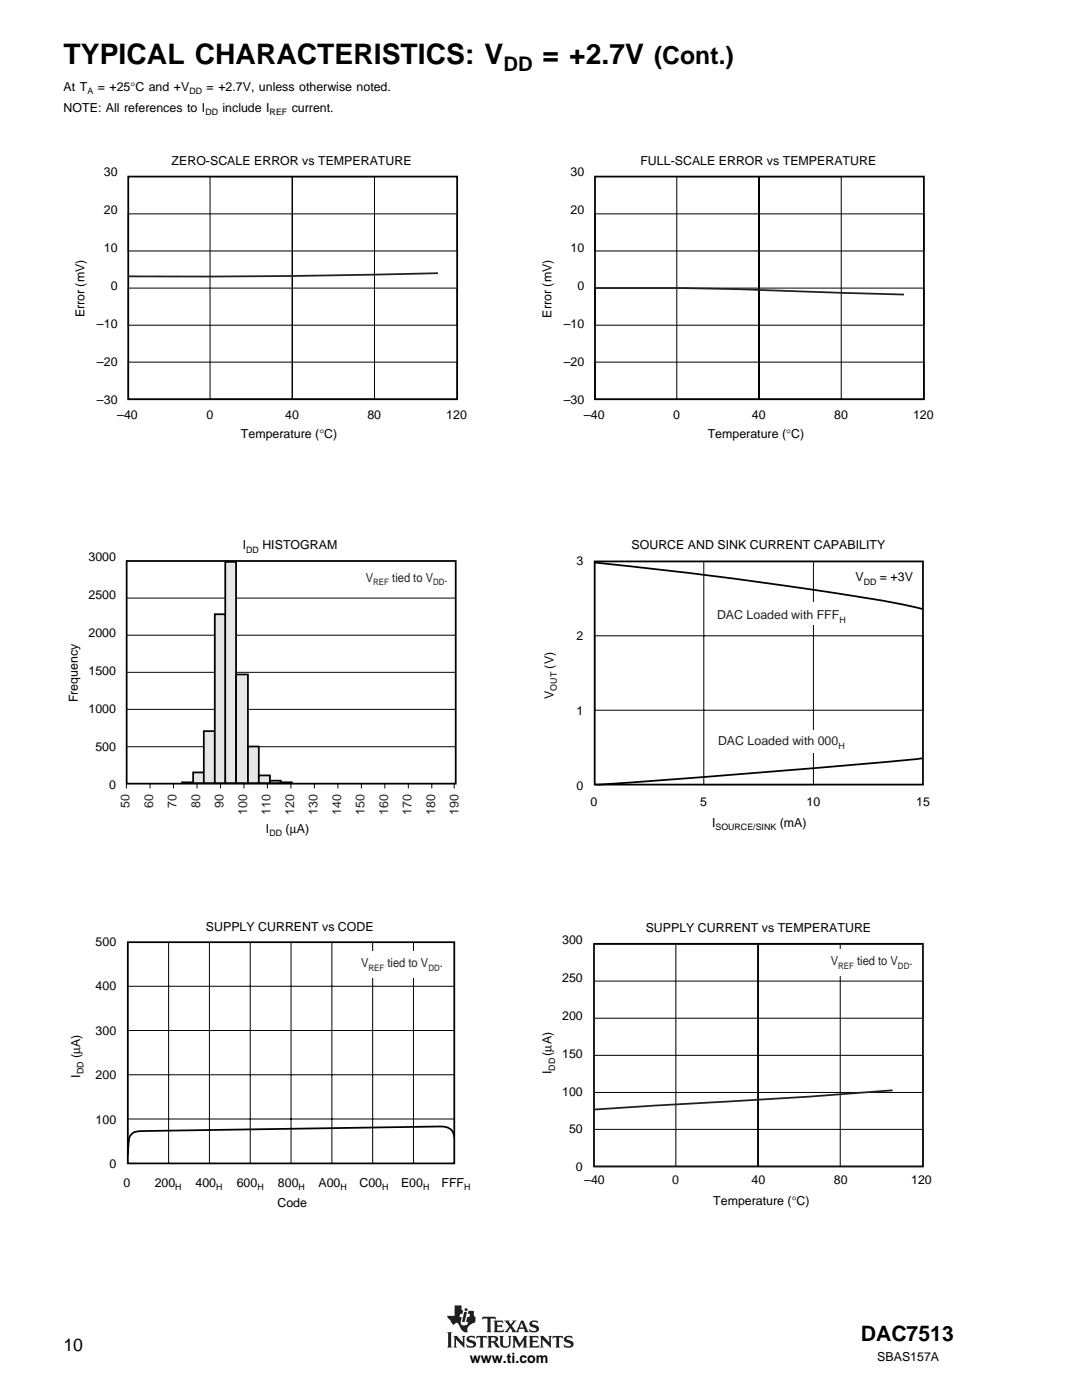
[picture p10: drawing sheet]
<svg xmlns="http://www.w3.org/2000/svg" width="216mm" height="279mm" viewBox="0 0 216 279" stroke-linecap="round" stroke-linejoin="round" font-family="sans-serif">
<g fill="#231f20">
<path d="M90.7 260.5h1.4v.9l.3 .1-.1 .7h-.5l-.1 .6h.4l-.2 1a.56 .56 0 0 0 .5 .7l.8-.1 .2-.6h-.4l.2-1h.4l.2-.6h-.5l.2-.6 1.1 .1-.1 .7 .4 .4v.7a.5 .5 0 0 1-.6 .6l-1 .8v.7a.2 .2 0 0 1 0 .2 .2 .2 0 0 1-.2 .1 2 2 0 0 1-1.6-1.6 .44 .44 0 0 0-.4-.3 .44 .44 0 0 0-.4 .3h-.3l-.2-.1-.9-1.3-.1-.3h1.5z" fill-rule="evenodd"/>
<path d="M92.6 261.8h.6l-.5 2h-.5z" fill-rule="evenodd"/>
<path d="M105.8 263.8l.4-.2 1-.1 .2 .6-.6-.3-.6 .1a.34 .34 0 0 0 0 .4 .34 .34 0 0 0 .4 .1 .77 .77 0 0 1 .9 .4 .77 .77 0 0 1-.2 .9l-.5 .2h-1l-.3-.7 .6 .4h.5a.36 .36 0 0 0 .4-.4 .36 .36 0 0 0-.5-.2 .75 .75 0 0 1-.7-.4 .75 .75 0 0 1 0-.8z" fill-rule="evenodd"/>
<path d="M98.5 263.5h1.8l.1 .6-.4-.3-.8 .1v.6h.8l.2-.2v.7l-.3-.2h-.7v.7l1 .1 .3-.3-.1 .6h-1.9l.2-.4v-1.6z" fill-rule="evenodd"/>
<path d="M96.3 262.8h2.5l.2 .6-.5-.3-.6 .1v2.4l.2 .3h-1l.2-.3v-2.4l-.7-.1-.4 .3z" fill-rule="evenodd"/>
<path d="M100.6 263.5h1.1l-.1 .3 .3 .5 .5-.6-.2-.2h.9l-1 1.1 .9 1.1 1-2.2h.4l.9 2.1 .3 .3h-1l.1-.2-.1-.5h-1l-.2 .5 .2 .2h-1.5l.1-.3-.4-.6-.4 .7 .1 .2h-.9l1-1.2z" fill-rule="evenodd"/>
<circle cx="93" cy="261.4" r=".31"/>
</g>
<path d="M104.1 264l.4 .9h-.8z" fill="#fff"/>
<g fill="#231f20">
<path d="M89.2 265.9h1l-.2 .2v2.6l.2 .2h-1l.2-.2v-2.6z" fill-rule="evenodd"/>
<path d="M90.5 266.6h.6l1.3 1.3-.1-1-.2-.3h.8l-.2 .3v2.1l-1.7-1.7v1.4l.2 .2h-.7l.2-.2v-1.8z" fill-rule="evenodd"/>
<path d="M99.6 266.6h.9l-.2 .3v1.4l.2 .3 .3 .1 .5-.1 .3-.3v-1.4l-.2-.3h.7l-.2 .3v1.3a1.05 1.05 0 0 1-1.1 .8 1.05 1.05 0 0 1-1-.8v-1.3z" fill-rule="evenodd"/>
<path d="M95.1 266.6h2l.1 .6-.4-.3-.4 .1v1.7l.2 .2h-1l.2-.3v-1.6l-.5-.1-.3 .3z" fill-rule="evenodd"/>
<path d="M93.3 266.8l.4-.2h1l.1 .5-.8-.2a.28 .28 0 0 0-.4 .1 .28 .28 0 0 0 .3 .4 .94 .94 0 0 1 1.1 1.1l-.6 .4-1.2 .1-.2-.7 .8 .4 .6-.1a.65 .65 0 0 0-.8-.7 .63 .63 0 0 1-.5-.4 .63 .63 0 0 1 .2-.7z" fill-rule="evenodd"/>
<path d="M102.2 266.6h.8l.7 1.5 .9-1.5h.6l-.2 .3v1.8l.3 .2h-1l.2-.2v-1.2l-.9 1.5-.9-1.6v1.2l.2 .3h-.7l.2-.3v-1.6z" fill-rule="evenodd"/>
<path d="M107.7 266.6h.7l1.2 1.3v-1l-.2-.3h.7l-.2 .3v2.1l-1.6-1.7v1.4l.2 .2h-.8l.2-.2v-1.8z" fill-rule="evenodd"/>
<path d="M105.5 266.6h1.8l.2 .6-.5-.3-.7 .1v.6h.7l.2-.2v.6l-.2-.1h-.7v.7l.9 .1 .4-.3-.1 .5h-2l.2-.2v-1.8z" fill-rule="evenodd"/>
<path d="M110.3 266.6h2l.1 .6-.3-.3-.5 .1v1.7l.2 .2h-1l.2-.2v-1.7l-.4-.1-.5 .3z" fill-rule="evenodd"/>
<path d="M112.7 266.8a1.44 1.44 0 0 1 1.3-.1l.1-.1 .2 .5-.4-.2a.51 .51 0 0 0-.8 .3l.1 .1a1.26 1.26 0 0 1 1.3 .9l-.3 .6-.6 .2h-.9l-.3-.7 .8 .4 .7-.1a.38 .38 0 0 0-.1-.5 .38 .38 0 0 0-.4-.1 .72 .72 0 0 1-.8-.3 .72 .72 0 0 1 .1-.9z" fill-rule="evenodd"/>
<path d="M97.3 266.6h1.3a.62 .62 0 0 1 .8 .5 .62 .62 0 0 1-.6 .7l1 1-.2 .2a1.03 1.03 0 0 1-1.1-.9l-.5-.2v.8l.2 .2h-.9l.2-.3v-1.6z" fill-rule="evenodd"/>
</g>
<path d="M98 266.9h.4a.39 .39 0 0 1 .5 .3 .39 .39 0 0 1-.4 .4h-.5z" fill-rule="evenodd" fill="#fff"/>
<g fill="none" stroke="#000" stroke-width=".2">
<path d="M41.9 35.2h16.4v44.5h-16.4zM58.3 35.2h16.4v44.5h-16.4zM135 35.2h16.5v44.5h-16.5zM151.5 35.2h16.4v44.5h-16.4zM25.6 42.7h65.6v7.4h-65.6zM25.6 57.5h65.6v7.4h-65.6zM118.7 42.7h65.7v7.4h-65.7zM118.7 57.5h65.7v7.4h-65.7zM25.6 72.3h65.6v7.4h-65.6zM118.7 72.3h65.7v7.4h-65.7zM25.3 119.4h65.6M25.2 126.8h65.7"/>
<path d="M25.3 134.2h65.6M25.2 156.4v.9M25.3 141.6h65.6M25.4 149h65.6M29.9 156.4v.9M34.6 156.4v.9M39.3 156.4v.9M44 156.4v.9M48.7 156.4v.9M53.4 156.4v.9M58 156.4v.9M62.7 156.4v.9"/>
<path d="M67.4 156.4v.9M72.1 156.4v.9M76.8 156.4v.9M81.5 156.4v.9M86.2 156.4v.9M90.6 156.4v.9"/>
</g>
<path d="M25.6 35.2h65.6v44.5h-65.6zM118.7 35.2h65.7v44.5h-65.7zM25.3 112h65.6v44.4h-65.6z" fill="none" stroke="#000" stroke-width=".35"/>
<path d="M87.4 54.5a1825.1 1825.1 0 0 1-61.9 .7M118.8 57.5l23.8 .1 37.8 1.2" fill="none" stroke="#231f20" stroke-width=".35"/>
<path d="M71.2 113h19v5.3h-19z" fill="#fff"/>
<g fill="#e6e6e6" stroke="#000" stroke-width=".35">
<path d="M36.3 156.1h2.2v.2h-2.2z"/>
<path d="M38.5 154.2h2.2v2.1h-2.2z"/>
<path d="M40.7 145.9h2.2v10.4h-2.2z"/>
<path d="M42.9 122.6h2.1v33.7h-2.1z"/>
<path d="M45 112.1h2.1v44.2h-2.1z"/>
<path d="M47.1 134.6h2.4v21.7h-2.4z"/>
<path d="M49.5 149h2.1v7.3h-2.1z"/>
<path d="M51.6 154.8h2.3v1.5h-2.3z"/>
<path d="M53.9 155.8h2.1v.5h-2.1z"/>
<path d="M56 156.1h2.3v.2h-2.3z"/>
</g>
<path d="M118.6 112.3a851.4 851.4 0 0 1 61.4 8.3l4 .9M118.7 112h65.5v44.6h-65.5zM184 151.3l-32.4 2.9-32.8 2.4" fill="none" stroke="#000" stroke-width=".35"/>
<path d="M140.4 112h21.9v44.6h-21.9zM118.7 126.9h65.5v14.8h-65.5z" fill="none" stroke="#000" stroke-width=".2"/>
<g fill="#fff">
<path d="M140.7 120.1h24.4v4.5h-24.4z"/>
<path d="M140.8 145.7h27.1v4.6h-27.1z"/>
</g>
<path d="M25.5 188h65.1v44.2h-65.1zM90.6 227a2.38 2.38 0 0 0-2.9-2.2l-59.2 .9a2.37 2.37 0 0 0-2.6 1.2l-.4 3.7" fill="none" stroke="#000" stroke-width=".35"/>
<path d="M25.5 196.8h65.1M33.6 188v44.2M41.8 188v44.2M49.9 188v44.2M58.1 188v44.2M66.2 188v44.2M74.4 188v44.2M82.5 188v44.2M25.5 205.7h65.1M25.5 214.5h65.1M25.5 223.3h65.1" fill="none" stroke="#000" stroke-width=".2"/>
<path d="M70.2 189.8h19.1v5.3h-19.1z" fill="#fff"/>
<path d="M118.5 195.8h65.7v7.4h-65.7zM134.9 188.4h16.4v44.4h-16.4zM151.3 188.4h16.4v44.4h-16.4zM118.5 210.6h65.7v7.4h-65.7zM118.5 225.4h65.7v7.4h-65.7z" fill="none" stroke="#000" stroke-width=".2"/>
<path d="M118.5 188.4h65.7v44.4h-65.7z" fill="none" stroke="#000" stroke-width=".35"/>
<path d="M118.5 188.5v44.3h65.6v-44.3h-65.6v44.3" fill="none" stroke="#231f20" stroke-width=".2"/>
<path d="M178 217.6l-16.4 1.3-42.9 2.5" fill="none" stroke="#231f20" stroke-width=".35"/>
<path d="M163.9 189.4h19.1v5.3h-19.1z" fill="#fff"/>
<g font-size="5.6">
<text x="12.7" y="12.8">TYPICAL CHARACTERISTICS: V</text>
<text x="108.3" y="12.8">= +2.7V</text>
</g>
<text font-size="4.9" x="130.5" y="12.8">(Cont.)</text>
<text font-size="4.2" x="171.7" y="267.7">DAC7513</text>
<text font-size="4" x="100.5" y="14.2">DD</text>
<text font-size="3.5" x="12.7" y="269.5">10</text>
<text font-size="2.8" x="93.8" y="272">www.ti.com</text>
<g font-size="2.5">
<text x="12.7" y="22.4">NOTE: All references to I</text>
<text x="12.7" y="18.1">At T</text>
<text x="19.5" y="18.1">= +25°C and +V</text>
<text x="41.2" y="18.1">= +2.7V, unless otherwise noted.</text>
<text x="44.4" y="22.4">include I</text>
<text x="58.2" y="22.4">current.</text>
<text x="20.7" y="35.2">30</text>
<text x="34.2" y="32.9">ZERO-SCALE ERROR vs TEMPERATURE</text>
<text x="113.9" y="35.2">30</text>
<text x="127.8" y="32.9">FULL-SCALE ERROR vs TEMPERATURE</text>
<text x="20.7" y="42.8">20</text>
<text x="113.9" y="42.8">20</text>
<text x="20.7" y="50.4">10</text>
<text x="113.9" y="50.4">10</text>
<text x="22.1" y="58">0</text>
<text x="115.2" y="58">0</text>
<text x="16.9" y="63.4" transform="rotate(-90 16.9 63.4)">Error (mV)</text>
<text x="19.4" y="65.6">–10</text>
<text x="110" y="63.4" transform="rotate(-90 110 63.4)">Error (mV)</text>
<text x="112.5" y="65.6">–10</text>
<text x="19.4" y="73.1">–20</text>
<text x="112.5" y="73.1">–20</text>
<text x="19.4" y="80.7">–30</text>
<text x="23.4" y="83.6">–40</text>
<text x="41.2" y="83.6">0</text>
<text x="56.9" y="83.6">40</text>
<text x="73.3" y="83.6">80</text>
<text x="89.1" y="83.6">120</text>
<text x="112.5" y="80.7">–30</text>
<text x="116.5" y="83.6">–40</text>
<text x="134.3" y="83.6">0</text>
<text x="150" y="83.6">40</text>
<text x="166.4" y="83.6">80</text>
<text x="182.2" y="83.6">120</text>
<text x="48.1" y="87.4">Temperature (°C)</text>
<text x="141.2" y="87.4">Temperature (°C)</text>
<text x="17.7" y="111.9">3000</text>
<text x="48.4" y="109.6">I</text>
<text x="52.4" y="109.6">HISTOGRAM</text>
<text x="115" y="112.9">3</text>
<text x="126" y="109.6">SOURCE AND SINK CURRENT CAPABILITY</text>
<text x="17.7" y="119.5">2500</text>
<text x="170.7" y="116">V</text>
<text x="175.6" y="116">= +3V</text>
<text x="17.7" y="127.1">2000</text>
<text x="115" y="127.8">2</text>
<text x="17.7" y="134.7">1500</text>
<text x="110.4" y="133.4" transform="rotate(-90 110.4 133.4)">(V)</text>
<text x="15.5" y="140.2" transform="rotate(-90 15.5 140.2)">Frequency</text>
<text x="17.7" y="142.3">1000</text>
<text x="110.4" y="139.5" transform="rotate(-90 110.4 139.5)">V</text>
<text x="115" y="142.8">1</text>
<text x="19" y="149.9">500</text>
<text x="21.8" y="157.4">0</text>
<text x="115" y="157.7">0</text>
<text x="117.8" y="160.9">0</text>
<text x="139.7" y="160.9">5</text>
<text x="160.9" y="160.9">10</text>
<text x="182.8" y="160.9">15</text>
<text x="53.1" y="166.2">I</text>
<text x="57" y="166.2">(µA)</text>
<text x="142.1" y="164.9">I</text>
<text x="155.6" y="164.9">(mA)</text>
<text x="41.1" y="185.7">SUPPLY CURRENT vs CODE</text>
<text x="19.1" y="188.8">500</text>
<text x="112.2" y="188.3">300</text>
<text x="128.8" y="186.1">SUPPLY CURRENT vs TEMPERATURE</text>
<text x="19.1" y="197.7">400</text>
<text x="112.2" y="195.9">250</text>
<text x="112.2" y="203.5">200</text>
<text x="19.1" y="206.5">300</text>
<text x="16" y="215.1" transform="rotate(-90 16 215.1)">I</text>
<text x="16" y="211.2" transform="rotate(-90 16 211.2)">(µA)</text>
<text x="19.1" y="215.4">200</text>
<text x="110" y="214.4" transform="rotate(-90 110 214.4)">I</text>
<text x="110" y="210.7" transform="rotate(-90 110 210.7)">(µA)</text>
<text x="112.2" y="211">150</text>
<text x="112.2" y="218.6">100</text>
<text x="19.1" y="224.2">100</text>
<text x="113.5" y="226.2">50</text>
<text x="21.8" y="233.1">0</text>
<text x="114.9" y="233.8">0</text>
<text x="24.6" y="236.9">0</text>
<text x="30.9" y="236.9">200</text>
<text x="39" y="236.9">400</text>
<text x="47.2" y="236.9">600</text>
<text x="55.5" y="236.9">800</text>
<text x="63.6" y="236.9">A00</text>
<text x="71.7" y="236.9">C00</text>
<text x="80" y="236.9">E00</text>
<text x="88.1" y="236.9">FFF</text>
<text x="116.6" y="236.4">–40</text>
<text x="134.1" y="236.4">0</text>
<text x="150" y="236.4">40</text>
<text x="166.4" y="236.4">80</text>
<text x="181.8" y="236.4">120</text>
<text x="55.4" y="240.9">Code</text>
<text x="142.3" y="240.4">Temperature (°C)</text>
<text x="175" y="271.5">SBAS157A</text>
</g>
<g font-size="2.5" fill="#231f20">
<text x="73" y="116.1">V</text>
<text x="78.3" y="116.1">tied to V</text>
<text x="88.7" y="116.1">.</text>
<text x="143.1" y="123.6">DAC Loaded with FFF</text>
<text x="143.3" y="148.7">DAC Loaded with 000</text>
<text x="25.9" y="161.3" transform="rotate(-90 25.9 161.3)">50</text>
<text x="30.6" y="161.3" transform="rotate(-90 30.6 161.3)">60</text>
<text x="35.2" y="161.3" transform="rotate(-90 35.2 161.3)">70</text>
<text x="39.9" y="161.3" transform="rotate(-90 39.9 161.3)">80</text>
<text x="44.6" y="161.3" transform="rotate(-90 44.6 161.3)">90</text>
<text x="49.3" y="162.6" transform="rotate(-90 49.3 162.6)">100</text>
<text x="54" y="162.6" transform="rotate(-90 54 162.6)">110</text>
<text x="58.7" y="162.6" transform="rotate(-90 58.7 162.6)">120</text>
<text x="63.4" y="162.6" transform="rotate(-90 63.4 162.6)">130</text>
<text x="68.1" y="162.6" transform="rotate(-90 68.1 162.6)">140</text>
<text x="72.8" y="162.6" transform="rotate(-90 72.8 162.6)">150</text>
<text x="77.4" y="162.6" transform="rotate(-90 77.4 162.6)">160</text>
<text x="82.1" y="162.6" transform="rotate(-90 82.1 162.6)">170</text>
<text x="86.8" y="162.6" transform="rotate(-90 86.8 162.6)">180</text>
<text x="91.5" y="162.6" transform="rotate(-90 91.5 162.6)">190</text>
<text x="72" y="193">V</text>
<text x="77.3" y="193">tied to V</text>
<text x="87.8" y="193">.</text>
<text x="165.8" y="192.6">V</text>
<text x="171" y="192.6">tied to V</text>
<text x="181.5" y="192.6">.</text>
</g>
<g font-size="1.8">
<text x="17.4" y="18.7">A</text>
<text x="37.8" y="18.7">DD</text>
<text x="41" y="22.9">DD</text>
<text x="53.8" y="22.9">REF</text>
<text x="49.1" y="110.3">DD</text>
<text x="172.3" y="116.7">DD</text>
<text x="111.1" y="137.8" transform="rotate(-90 111.1 137.8)">OUT</text>
<text x="53.8" y="166.9">DD</text>
<text x="142.8" y="165.7">SOURCE/SINK</text>
<text x="16.7" y="214.4" transform="rotate(-90 16.7 214.4)">DD</text>
<text x="110.7" y="213.7" transform="rotate(-90 110.7 213.7)">DD</text>
<text x="35" y="237.6">H</text>
<text x="43.1" y="237.6">H</text>
<text x="51.4" y="237.6">H</text>
<text x="59.6" y="237.6">H</text>
<text x="67.9" y="237.6">H</text>
<text x="76.2" y="237.6">H</text>
<text x="84.4" y="237.6">H</text>
<text x="92.6" y="237.6">H</text>
</g>
<g font-size="1.8" fill="#231f20">
<text x="74.5" y="116.8">REF</text>
<text x="86.4" y="116.8">DD</text>
<text x="167.5" y="124.3">H</text>
<text x="167.3" y="149.4">H</text>
<text x="73.5" y="193.7">REF</text>
<text x="85.5" y="193.7">DD</text>
<text x="167.2" y="193.3">REF</text>
<text x="179.2" y="193.3">DD</text>
</g>
</svg>
